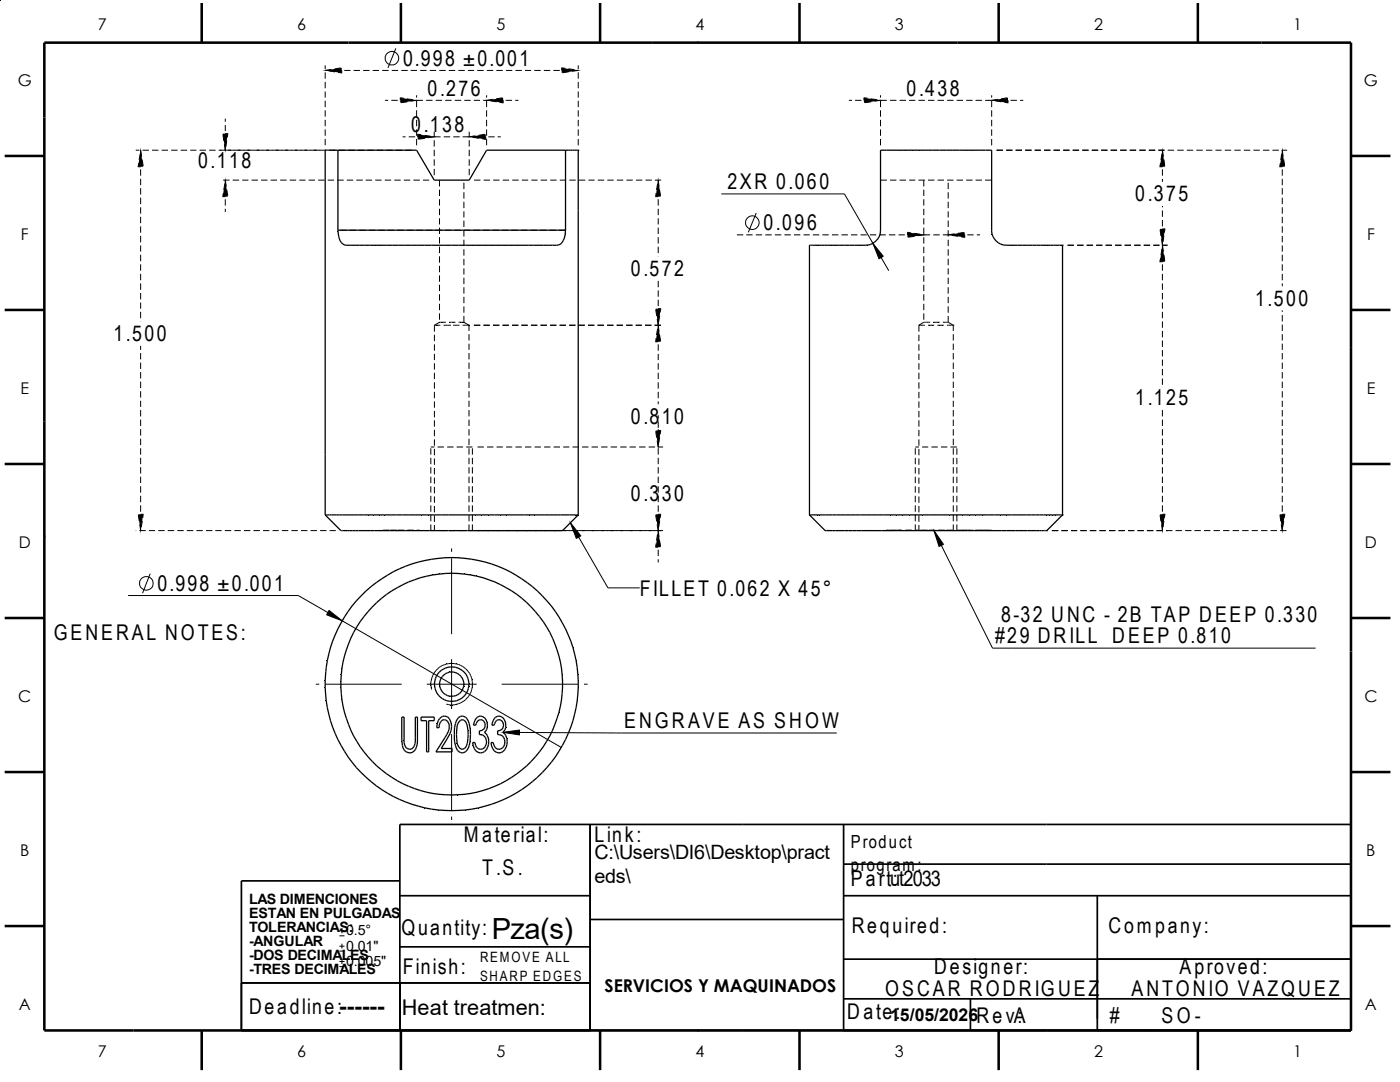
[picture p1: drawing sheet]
<svg xmlns="http://www.w3.org/2000/svg" width="279mm" height="216mm" viewBox="0 0 279 216" stroke-linecap="round" stroke-linejoin="round" font-family="sans-serif">
<g fill="#000">
<path d="M64.9 14.1l3.3-.6v1.1zM64.3 14.1h.6zM64.3 14.1l.6-.1zM68.2 14.6h.1zM79.8 19.4l.1 .1zM112 13.4l.1 .1zM112.1 13.5l3.3 .6-3.3 .5zM115.4 14l.6 .1zM115.4 14.1h.6zM172.3 19.4l.1 .1zM172.3 19.4h.2zM27.5 33.4l.1-.1z"/>
<path d="M28.1 30l.5 3.3h-1zM28.1 29.4l-.1 .6zM28.1 29.4l.1 .6zM44.4 39.3v-.1zM45 35.9l.5 3.3h-1.1zM44.4 26.7h1.1l-.5 3.3zM45 30v.5zM44.9 30l.1 .5zM45 35.4l-.1 .5zM45 35.4v.5zM45.5 26.7l.1-.1zM79.9 19.5l3.2 .5-3.2 .5z"/>
<path d="M83.2 19.9l.5 .1zM83.1 20h.6zM83.3 26.7l.1 .1zM83.4 26.8l3.3 .5-3.3 .5zM86.7 27.2l.5 .1zM86.7 27.3h.5zM93.6 27.3l3.3-.5v1zM93.1 27.3l.5 .1zM93.1 27.3l.5-.1zM96.9 27.8l.1 .1zM97.1 20l3.3-.5v1zM96.6 20l.5 .1z"/>
<path d="M96.6 20l.5-.1zM100.4 20.5l.1 .1zM115.4 30v.1zM130.7 39.3l.2-.1zM131.4 35.9l.5 3.3h-1zM131.4 35.4l-.1 .5zM131.4 35.4v.5zM172.4 19.5l3.3 .5-3.3 .5zM175.7 19.9l.6 .1zM175.7 20h.6zM179.5 30v.1zM180.8 30v.1z"/>
<path d="M182.1 30v.1zM183.4 30v.1zM192.8 30v.1zM194.1 30v.1zM197.9 20l3.3-.5v1zM197.4 20h.5zM201.2 20.5l.1 .1zM231.4 33.4l.1-.1zM232 30l.5 3.3h-1zM232 29.4l-.1 .6zM232 29.4l.1 .6zM255.3 33.4l.1-.1z"/>
<path d="M255.9 30l.5 3.3h-1zM255.9 29.4l-.1 .6zM255.9 29.4l.1 .6zM67.4 46.2h.1zM67.4 46.7h.1zM67.5 47.2h.1zM67.6 47.7h.1zM68 48.5l.2-.1zM68.4 48.7l-.1 .1zM68.8 48.9l-.1 .1zM68.7 49l.1-.1zM74.8 48.9v.2z"/>
<path d="M75.9 48.9v.2zM94.2 48.9v.2zM95.6 48.9v.2zM96.9 48.9v.2zM98.2 48.9v.2zM99.5 48.9v.2zM100.8 48.9v.2zM102 48.9v.2zM103.2 48.9v.2zM111.4 48.9l.1 .1zM111.8 48.8v.1zM112 48.6l.1 .1z"/>
<path d="M112.2 48.3l.2 .1zM112.2 48.3l.1 .1zM112.4 48l.1 .1zM112.6 47.7h.1zM112.7 47.3h.1zM112.8 46.9h.1zM112.8 46.4h.1zM162.9 48.9v.2zM163.4 48.9v.2zM165.9 48.9v.2zM166.8 48.9v.2zM171.6 48.9v.2z"/>
<path d="M173.2 48.9v.1zM173.7 48.8l.1 .1zM174.2 48.6l2.1 2.5-.9 .5zM173.9 48l.4 .5zM173.9 48l.2 .6zM174.5 48.3l.1 .1zM174.9 48l.1 .1zM175.2 47.7l.1 .1zM175.4 51.6v.2zM175.6 46.9h.1zM175.7 46.4h.1zM176.3 51.1l.1 .1z"/>
<path d="M181 46.3l.1 .1zM181.1 46.4l3.3 .5-3.3 .5zM184.4 46.8l.6 .1zM184.4 46.9h.6zM189.2 46.9l3.3-.5v1zM188.7 46.9h.5zM188.7 46.9l.5-.1zM192.5 47.4l.1 .1zM197.8 46.2h.1zM197.9 46.7h.1zM198.3 47.8l.2-.1zM198.7 48.2l.1-.1z"/>
<path d="M199.2 48.4l-.1 .1zM199.6 48.7v.1zM200.3 48.9l-.1 .1zM202.1 48.9v.2zM208.4 48.9v.2zM209.1 48.9v.2zM211.8 48.9v.2zM211.9 48.9v.2zM231.4 52.3l.1-.1zM231.5 45.7h1l-.5 3.2zM232 48.9l.5 3.3h-1zM232 48.9v.6z"/>
<path d="M231.9 49l.1 .5zM232 48.4l-.1 .5zM232 48.4l.1 .5zM232.5 45.7l.1-.1zM130.7 68.3l.2-.1zM130.8 68.2l-.1 .1zM131.4 64.9l.5 3.3h-1zM130.9 61.6h1l-.5 3.3zM131.4 64.9v.5zM131.3 64.9l.1 .5zM131.4 64.3l-.1 .6zM131.4 64.3v.6z"/>
<path d="M131.9 61.6l.1-.1zM130.9 85.9h1l-.5 3.3zM131.4 89.2v.5zM131.3 89.2l.1 .5zM131.9 85.9l.1-.1zM27.6 102.6h1l-.5 3.3zM28.1 105.9v.6zM28 105.9l.1 .6zM28.6 102.5h.1zM28.6 102.6l.1-.1zM68.6 105.7v.2zM68.9 105.7v.2z"/>
<path d="M71 119.8l.1 .1zM72 118.8l.1 .1zM72.9 117.9h.1zM73.5 102.7v.2zM74 117v.1zM74.5 102.7v.2zM75 116.1l.1 .1zM75.6 105.7v.2zM75.6 102.7v.2zM76.1 119.3l.1 .1zM76.1 115.4l.1 .1zM76.6 105.7v.2z"/>
<path d="M76.8 102.7v.2zM77.3 114.6v.2zM78.1 117.8l.1 .1zM78.7 105.7v.2zM79.2 117.1l.1 .2zM79.8 105.7v.2zM80.3 116.5l.1 .2zM80.9 112.9v.1zM82.2 112.4v.1zM82.7 115.6v.1zM83.3 105.7v.2zM83.5 112v.1z"/>
<path d="M84.2 102.7v.2zM84.5 105.7v.2zM84.8 111.7v.1zM85.1 114.9v.1zM85.5 102.7v.2zM86.1 111.5v.1zM86.4 114.6v.1zM87.5 111.3v.1zM87.6 114.4v.2zM88.8 111.2v.1zM88.9 114.3v.1zM90.1 111.1v.2z"/>
<path d="M90.1 114.3v.1zM91.4 114.3v.1zM91.5 111.2v.1zM92.7 114.4v.2zM92.8 111.3v.1zM93.9 114.6v.1zM94.2 111.5l-.1 .1zM94.8 102.7v.2zM95.2 114.9v.1zM95.5 111.7v.1zM95.8 105.7v.2zM96.1 102.7v.2z"/>
<path d="M96.8 112v.1zM97 105.7v.2zM97.5 102.7v.2zM97.6 115.6v.1zM98.1 112.4v.1zM99.4 112.9v.1zM99.9 116.5v.2zM99.9 102.7v.2zM101.1 117.1l-.1 .2zM101.2 102.7v.2zM102.2 117.8l-.1 .1zM103 114.6v.2z"/>
<path d="M103.6 105.7v.2zM104.2 115.4l-.1 .1zM104.1 119.4l.1-.1zM104.6 105.7v.2zM105.3 116.1l-.1 .1zM105.7 102.7v.2zM106.3 117.1v-.1zM106.8 102.7v.2zM107.3 117.9h.1zM108.3 118.8l-.1 .1zM109.1 119.9l.2-.1zM113.8 104.3l2.1 2.6-.9 .5z"/>
<path d="M113.5 103.8l.3 .5zM113.5 103.8l.4 .5zM114.9 102.7v.2zM115 107.4v.2zM115.1 102.7v.2zM115.4 102.7v.2zM115.9 106.9h.1zM130.7 109.3l.2-.1zM130.9 102.6h1l-.5 3.3zM131.4 105.9l.5 3.3h-1zM131.4 105.9v.6zM131.3 105.9l.1 .6z"/>
<path d="M131.4 105.3l-.1 .6zM131.4 105.3v.6zM131.9 102.6l.1-.1zM161.6 102.7v.2zM163.1 102.7v.2zM163.5 102.7v.2zM164.7 105.7v.2zM165.1 105.7v.2zM165.4 105.7v.2zM165.8 105.7v.2zM172.8 105.7v.2zM173.8 105.7v.2z"/>
<path d="M177.6 102.7v.2zM178.9 102.7v.2zM180.2 102.7v.2zM181.5 102.7v.2zM182.8 102.7v.2zM184.1 102.7v.2zM184.3 105.7v.2zM185.5 105.7v.2zM186.4 105.9l1.9 2.7-.9 .5zM186.1 105.4l.2 .5zM186.1 105.4l.4 .4zM187.4 109.1v.1z"/>
<path d="M188.1 105.7v.2zM188.3 108.6h.1zM189.3 105.7v.2zM189.5 102.7v.2zM190.8 102.7v.2zM192.2 102.7v.2zM193.5 102.7v.2zM194.7 102.7v.2zM196 102.7v.2zM199.6 102.7v.2zM200.8 102.7v.2zM208.9 105.7v.2z"/>
<path d="M208.9 102.7v.2zM209.5 102.7v.2zM210.1 102.7v.2zM210.6 102.7v.2zM212 102.7v.2zM231.5 102.6h1l-.5 3.3zM232 105.9v.6zM231.9 105.9l.1 .6zM232.5 102.6l.1-.1zM255.4 102.6h1l-.5 3.3zM255.9 105.9v.6zM255.8 105.9l.1 .6z"/>
<path d="M256.4 102.6l.1-.1zM64.8 137.2h.1zM64.8 135.8h.1zM64.9 138.6l.1-.1zM64.9 138.5h.1zM64.9 134.5h.1zM65 139.9h.1zM65 133.1l.1 .1zM65.1 122.7h.1zM65.2 131.8h.1zM65.5 130.5h.1zM65.7 121.7v.1z"/>
<path d="M65.8 129.2h.2zM66.3 127.9h.1zM66.8 126.7h.1zM67.3 125.4l.1 .1zM67.9 135.9h.1zM67.9 137.2h.1zM67.9 124.2l.2 .1zM68 134.6h.1zM68 138.4h.1zM68.1 133.3h.1zM68.1 139.7h.1zM65.7 121.8l2.6 2.1-3.1-1.2z"/>
<path d="M68.3 123.9l.4 .3zM68.3 123.8l.4 .4zM68.3 132.1h.2zM68.6 123.1h.1zM68.6 130.9h.1zM69 129.6l.1 .1zM69.4 121.9l.1 .1zM69.4 128.4l.2 .1zM69.9 127.3h.1zM70.2 120.8l.1 .1zM70.5 126.1l.1 .1zM71.1 125l.1 .1z"/>
<path d="M71.8 124h.1zM72.5 122.9l.1 .1zM73.3 122h.1zM74.2 121l.1 .1zM75.1 120.1l.1 .1zM86.6 136.4h.1zM86.6 136.9h.1zM86.7 135.8l.1 .1zM86.7 137.4h.1zM86.8 135.3l.1 .1zM86.9 137.9h.1zM87 134.9l.1 .1z"/>
<path d="M87.1 138.3h.1zM87.1 138.4l.1-.1zM87.2 134.4l.1 .1zM87.5 138.7l-.1 .1zM87.6 134l.1 .1zM87.6 136.5h.1zM87.6 136.9h.2zM87.6 136.1h.2zM87.8 137.4l.1-.1zM87.8 135.6l.1 .1zM87.9 137.8l.2-.1zM87.9 135.3h.2z"/>
<path d="M87.9 135.2l.2 .1zM88 133.7l.1 .1zM88.3 139.4l-.1 .1zM88.2 138.2l.1-.1zM88.2 138.1h.1zM88.2 134.9l.1 .1zM88.4 133.4l.1 .1zM88.6 138.4l-.1 .1zM88.5 138.5l.1-.1zM88.5 134.6l.1 .1zM88.5 134.5l.1 .2zM88.7 139.6l-.1 .1z"/>
<path d="M88.9 133.2v.1zM88.9 138.6v.1zM88.9 134.3v.1zM89.3 138.8v.1zM89.3 134.1v.1zM89.4 133v.1zM89.7 139.9l-.1 .1zM89.7 138.9v.1zM89.7 134v.1zM89.9 133v.1zM90.1 133.9v.2zM90.1 138.9l.1 .2z"/>
<path d="M90.1 138.9v.2zM90.1 140v.1zM90.1 140l.1 .1zM90.4 133v.1zM90.6 134v.1zM90.6 138.9v.1zM90.6 139.9l.1 .1zM90.9 133v.1zM91 134.1v.1zM91 138.8v.1zM91.4 134.3v.1zM91.4 138.6v.1z"/>
<path d="M91.4 133.2v.1zM91.6 139.6l.1 .1zM91.8 134.5l-.1 .2zM91.7 138.4l.1 .1zM91.9 133.4l-.1 .1zM92 135l.1-.1zM92 138.1l.1 .1zM92 139.4l.1 .1zM92.2 135.3l.2-.1zM92.2 135.3h.2zM92.2 137.7l.2 .1zM92.3 133.7l-.1 .1z"/>
<path d="M92.4 135.7l.1-.1zM92.4 137.3l.1 .1zM92.5 139.1v.1zM92.5 136.1h.2zM92.5 136.9h.2zM92.6 136.5h.1zM92.6 134.1l.1-.1zM92.8 138.7l.1 .1zM93 134.4v.1zM93.1 138.3l.1 .1zM93.1 138.3h.1zM93.2 139.3l.1 .1z"/>
<path d="M93.3 133.6l-.1 .1zM93.2 135l.1-.1zM93.3 137.9h.1zM93.4 135.4l.1-.1zM93.5 137.4h.1zM93.5 135.9l.1-.1zM93.6 136.9h.1zM93.6 136.4h.1zM105.1 120.2l.1-.1zM106.1 121l-.1 .1zM106.8 122h.2zM107.7 123l.1-.1z"/>
<path d="M108.4 124h.1zM109.1 125.1l.1-.1zM109.7 126.2l.1-.1zM110 120.9l.1-.1zM110.4 127.3h-.1zM110.3 127.3h.1zM110.7 128.5l.2-.1zM110.8 122l.1-.1zM111.2 129.7l.1-.1zM111.5 123.1h.2zM111.5 130.9h.2zM112.1 139.7h.1z"/>
<path d="M112.1 133.3h.1zM112.2 138.4h.1zM112.2 134.6h.1zM112.2 124.3l.2-.1zM112.3 137.2h.1zM112.3 135.9h.1zM112.9 125.5l.1-.1zM113.4 126.7h.1zM113.9 127.9h.1zM114.3 129.2h.2zM114.7 130.5h.1zM115 131.8h.1z"/>
<path d="M115.2 133.2l.1-.1zM115.2 139.9h.1zM115.3 134.5h.1zM115.3 138.5l.1 .1zM115.4 135.8h.1zM115.4 137.2h.1zM65.2 141.2h.1zM65.5 142.5h.1zM65.8 143.8h.2zM66.3 145.1h.1zM66.8 146.4l.1-.1zM67.3 147.6h.1z"/>
<path d="M67.9 148.8h.2zM68.3 140.9h.2zM68.6 150l.1-.1zM68.6 142.2h.1zM69 143.4l.1-.1zM69.4 144.6l.2-.1zM69.9 145.8l.1-.1zM70.3 152.1l-.1 .1zM71.1 153.2h-.1zM71.1 148l.1-.1zM72.1 154.1l-.1 .1zM72.5 150.1l.1-.1z"/>
<path d="M73 155.1l-.1 .1zM73.3 151.1l.1-.1zM74.3 151.9l-.1 .1zM75.1 156.8l-.1 .1zM75.2 152.8l-.1 .1zM76.2 153.6l-.1 .1zM76.1 153.7l.1-.1zM76.2 157.6h-.1zM77.1 154.4v.1zM77.3 158.3v.1zM78.2 155.1l-.1 .1zM78.5 158.9l-.1 .1z"/>
<path d="M79.3 155.8l-.1 .1zM79.7 159.5v.1zM80.1 148h.1zM80.3 149.3l.1-.1zM80.5 147.8h.1zM80.6 148.5h.1zM80.7 148.9h.2zM81 150l-.1 .1zM80.9 149.3l.1-.1zM81.4 149.4l-.1 .1zM81.4 150.2v.1zM81.4 150.2l-.1 .1z"/>
<path d="M81.5 156.9v.1zM82.3 149.4v.1zM82.3 150.2v.1zM82.5 149.1h.2zM82.6 149.9l.1 .1zM82.7 148.7l.1 .1zM82.7 157.4v.1zM82.9 147.7h.1zM82.9 149.5l.1 .1zM83.1 149.1h.1zM83.3 148.5h.1zM83.3 147.9h.1z"/>
<path d="M83.9 157.7v.2zM85.1 158.1v.1zM87.1 144.4h.1zM87.4 143.7h.1zM87.6 158.5v.1zM87.5 144.7h.2zM87.6 143.3l.1 .1zM87.8 144.1v.1zM87.9 143.9l.1 .1zM87.9 143l.1 .1zM88.1 143.7l.1 .1zM88.3 142.8v.2z"/>
<path d="M88.4 143.5v.1zM88.3 143.6h.1zM88.9 158.6v.1zM89 143.6l-.1 .1zM89.1 142.8l-.1 .2zM89.2 146.6v.1zM89.2 143.8l.1-.1zM89.3 143.7l-.1 .1zM89.5 143l-.1 .1zM89.4 144l.1-.1zM89.5 146l.1 .1zM89.6 143.3h.1z"/>
<path d="M89.6 145.5l.1 .1zM89.6 144.5l.1-.1zM89.8 143.6h.1zM89.8 146.4l.1 .1zM90 144.3l.2-.1zM90 144.3h.2zM90 145.7l.2 .1zM90.1 158.6v.1zM90.1 158.6l.1 .1zM90.6 147.3h.1zM90.6 145.8h.1zM90.6 148h.1z"/>
<path d="M90.6 145.1h.1zM90.8 148.8l.1-.1zM90.8 144.4h.1zM90.9 149.3h.2zM90.9 143.8l.2 .1zM91 145.7h.1zM91 147.4h.1zM91.1 144.8l.1 .1zM91.1 148.3h.1zM91.2 143.3l.1 .1zM91.2 144.4h.2zM91.2 148.7h.2z"/>
<path d="M91.4 158.6v.1zM91.4 144l.2 .1zM91.4 149.1h.2zM91.6 150l-.1 .1zM91.5 143l.1 .1zM91.7 149.4v-.1zM91.7 149.3v.1zM91.8 143.6l.1 .2zM91.9 150.2v.1zM91.9 150.2l-.1 .1zM91.8 142.8l.1 .2zM91.9 142.8v.2z"/>
<path d="M92 149.4l-.1 .2zM92.6 143.6l-.1 .1zM92.6 142.8v.2zM92.7 142.8l-.1 .2zM92.6 150.2l.1 .1zM92.6 150.2v.1zM92.7 158.5v.1zM92.7 149.4l.1 .1zM92.8 143.7v.1zM93 143l-.1 .1zM92.9 150l.1 .1zM93 144v.1z"/>
<path d="M93 144.1v-.1zM93 149l.1 .1zM93.1 144.4h.2zM93.1 148.7h.2zM93.2 143.4l.1-.1zM93.2 149.7l.1 .1zM93.3 144.9l.1-.1zM93.4 147.3l.1 .1zM93.4 145.7h.1zM93.5 143.9l.1-.1zM93.6 144.4h.2zM93.6 148.7l.2 .1z"/>
<path d="M93.8 148h.1zM93.9 145.5h.1zM93.9 147.3h.1zM94.3 148.8h.1zM94.5 144.2h.1zM94.5 149.4h.2zM94.6 143.8h.1zM94.8 148.8l.1-.1zM95 149.8l-.1 .1zM94.9 143.3l.1 .1zM95.2 158.1v.1zM95.1 144l.1 .1z"/>
<path d="M95.1 143l.1 .1zM95.2 143v.1zM95.2 149.4l.1-.1zM95.3 143.7l.1 .1zM95.4 150.1l-.1 .1zM95.5 142.8v.2zM95.5 149.4v.2zM95.6 143.6v.1zM95.5 143.6l.1 .1zM96 146.5v.1zM96.2 145.8v.1zM96.3 143.6v.1z"/>
<path d="M96.3 149.4l.1 .2zM96.4 142.9v.1zM96.4 150.2v.1zM96.4 146.6v.1zM96.4 157.7v.2zM96.6 143.8l-.1 .1zM96.5 143.9l.1-.1zM96.6 145.5h.1zM96.7 146.8l-.1 .1zM96.6 146.9l.1-.1zM96.6 149.2l.1 .2zM96.7 143.3l.1-.1z"/>
<path d="M96.7 143.3l.2-.1zM96.7 149.9l.1 .1zM96.8 145.1l.1 .1zM96.8 144.3l.1-.1zM96.9 144.2l-.1 .1zM96.9 148.9l.1 .1zM96.9 147.2h.1zM97 147.1l-.1 .1zM96.9 145.9l.1 .1zM97 143.6h.1zM97.1 146.3l-.1 .1zM97 146.4l.2-.1z"/>
<path d="M97 148.5h.2zM97 147.6h.2zM97.1 149.6l.1 .1zM97.1 145.6h.1zM97.2 144.1h.1zM97.2 145.2h.2zM97.3 149.1h.2zM97.3 149.1l.2 .1zM97.5 147.4h.1zM97.5 148.5l.1 .1zM97.6 157.4v.1zM98.1 144.2h.2z"/>
<path d="M98.2 149.4h.1zM98.3 143.8h.1zM98.3 143.7l.1 .1zM98.5 148.8l.1-.1zM98.6 143.3v.1zM98.6 149.8v.1zM98.5 149.9l.1-.1zM98.6 144.3l.1 .1zM98.8 156.9v.1zM98.8 144l.1 .1zM98.8 143l.1 .1zM99 149.3l-.1 .1z"/>
<path d="M99 143.7l.1 .1zM98.9 143.8h.2zM99.1 150.1l-.1 .1zM99.2 149.4l-.1 .2zM99.1 142.8l.1 .2zM99.2 142.8v.2zM99.2 143.6l.1 .1zM99.7 146.5v.1zM99.8 145.8l.1 .1zM99.9 143.6v.1zM99.9 149.4l.1 .2zM100 146.6v.1z"/>
<path d="M100 142.9v.1zM100.1 142.9l-.1 .1zM100 150.2l.1 .1zM100.2 143.9l.1-.1zM100.2 145.5h.1zM100.2 145.5h.2zM100.3 149.2l.1 .2zM100.3 149.2l.1 .1zM100.4 146.8l-.1 .1zM100.4 146.1l3.3-.4v.9zM99.8 146.1l.6 .1zM99.8 146.1l.6-.1z"/>
<path d="M100.4 143.3l.1-.1zM100.4 149.9l.1 .1zM100.4 145.1l.1 .1zM100.4 144.3l.1-.1zM100.5 148.9l.1 .1zM100.5 148.9l.2 .1zM100.5 147.2h.2zM100.5 147.2l.2-.1zM100.6 159.5v.1zM100.6 145.9l.1 .1zM100.7 143.6h.1zM100.8 146.3l-.1 .1z"/>
<path d="M100.7 149.6l.1 .1zM100.7 148.5h.1zM100.7 147.6h.1zM100.9 144.1h.1zM100.9 145.2h.1zM101 149.1h.1zM101 149.1l.1 .1zM101 155.8l.1 .1zM101.2 148.5h.1zM101.8 158.9l.1 .1zM102.1 155.1l.1 .1zM103 158.3v.1z"/>
<path d="M103.2 154.4v.1zM103.6 145.6l.2-.1zM103.8 145.5l-.1 .2zM103.7 146.6l.1 .2zM104.1 157.6h.1zM104.1 153.6l.1 .2zM104.1 153.6l.1 .1zM105.1 152.8l.1 .1zM105.2 156.8l.1 .1zM106 151.9l.1 .1zM106.8 151l.2 .1zM107.3 155.1l.1 .1z"/>
<path d="M107.7 150l.1 .1zM108.2 154.1l.1 .1zM109.1 147.9l.1 .1zM109.1 153.2h.2zM110 152.1l.1 .1zM110.7 144.5l.2 .1zM111.2 143.3l.1 .1zM111.5 149.9l.2 .1zM111.5 142.2h.2zM112.2 148.8h.2zM112.9 147.6h.1zM113.4 146.3l.1 .1z"/>
<path d="M113.9 145.1h.1zM114.3 143.8h.2zM114.7 142.5h.1zM115 141.2h.1zM80.9 160v.1zM82.2 160.5v.1zM83.5 160.9v.1zM84.8 161.2v.1zM86.1 161.5v.1zM87.5 161.6v.2zM88.8 161.7v.1zM90.1 161.8l.1 .1z"/>
<path d="M90.1 161.8v.1zM91.5 161.7v.1zM92.8 161.6v.2zM94.1 161.5l.1 .1zM95.5 161.2v.1zM96.8 160.9v.1zM98.1 160.5v.1zM99.4 160v.1z"/>
</g>
<g fill="none" stroke="#000" stroke-width=".2">
<path d="M64.9 13v.8M64.9 14.4v1.3M64.9 16.3v1.3M64.9 18.2v1.3M65.6 14.1l1.2 .3M66.1 13.8l-1.2 .3h1.3M66.8 14.1h1.3M68 13.5l-1.2 .3M68.2 14v.6l-.7-.2M68.7 14.1h1.2M70.6 14.1h1.2M72.5 14.1h1.2"/>
<path d="M74.4 14.1h1.2M76.3 14.1h1.3M78.2 14.1h1.3M79 9.7l-1.6 3.8M80.1 14.1h1.3M80.6 19.6l-.7-.1v.6M81.2 19.7l1.3 .2M82 14.1h1.2M83.1 19v.5M83.9 14.1h1.2M85.8 14.1h1.2M87.7 14.1h1.2"/>
<path d="M89.6 14.1h1.2M91.5 14.1h1.3M93.4 14.1h1.2M95.2 14.1h1.3M97.1 19v.5M97.2 14.1h1.2M98.4 19.8l-1.3 .2M99.1 14.1h1.2M100.2 19.5l-1.2 .2M100.4 20v.5l-.7-.1M101 14.1h1.2M102.9 14.1h1.2"/>
<path d="M104.8 14.1h1.2M106.6 14.1h1.3M108.5 14.1h1.3M110.4 14.1h1.3M112.4 14.1h1.2M112.8 13.6l-.7-.1v.6M113.5 13.7l1.2 .2M113.5 14.3l-1.2 .2M114.3 14.1h1.1M115.3 14l.1 .1M115.4 13v.8M115.4 14.4v1.3"/>
<path d="M115.4 16.3v1.3M115.4 18.2v1.3M115.4 14.1l-1.3 .1M173.1 19.6l-.7-.1v.6M173.8 19.7l1.2 .2M175.7 19v.5M197.9 19v.5M199.1 19.8l-1.2 .2M201 19.5l-1.2 .2M201.2 20v.5l-.7-.1M27.1 30h.7M27.7 32.6l-.1 .7h.5"/>
<path d="M28 30.7l-.2 1.2M28.1 31.2v-1.2l.2 1.2M28.1 31.9v1.2M28.1 33.8v1.3M28.1 35.7v1.3M28.1 37.5v1.3M28.1 39.5v1.2M28.4 31.8l.2 1.3M28.4 30h1.3M30.4 30h1.2M32.3 30h1.2M34.2 30h1.2"/>
<path d="M36.1 30h1.2M38 30h1.2M39.8 30h1.3M41.7 30h1.3M43.6 30h21.5M44.5 26.8l.2 1.3M44.5 35.9h1.3M44.6 38.5l-.2 .7h.6M44.9 36.7l-.2 1.2M44.9 26.7h.6l-.1 .7M45 23.7v.6M45 24.9v1.3"/>
<path d="M45 26.8v1.3M45 28.7v1.3l-.2-1.3M45 37.2v-1.3l.2 1.3M45 37.8v1.3M45 39.8v1.2M45.3 28l-.2 1.3M45.3 37.8l.2 1.3M46.4 35.9h1.3M48.3 35.9h1.3M50.2 35.9h1.3M52.1 35.9h1.3M54 35.9h1.3"/>
<path d="M55.9 35.9h1.3M57.8 35.9h1.3M59.7 35.9h1.3M61.6 35.9h1.3M63.5 35.9h1.3M64.9 20.1v1.3M64.9 22v1.3M64.9 23.9v1.3M64.9 25.8v1.3M64.9 27.7v1.3M65.4 35.9h1.3M65.7 30h1.3"/>
<path d="M67.3 35.9h1.3M67.6 30h1.3M69.2 35.9h1.3M69.5 30h1.3M71.1 35.9h1.3M71.4 30h1.3M73 35.9h1.3M73.3 30h1.3M74.9 35.9h1.3M75.2 30h1.3M76.8 35.9h1.3M76.8 20h.7"/>
<path d="M77.1 30h1.3M78.1 20h1.3M78.7 35.9h1.3M79 30h1.3M80 20h1.3M80.3 27.3h.6M80.6 35.9h1.3M80.9 30h1.3M81.3 20.3l-1.2 .2M81.6 27.3h1.2M81.9 20h2.5M82.5 35.9h1.3"/>
<path d="M83.1 20.1v1.3M83.1 22v1.3M83.1 23.9v1.3M83.1 25.8v1.3M83.1 27.7v1.3M83.1 20l-1.2 .2M83.5 27.3h1.3M84.1 26.9l-.7-.1v.5M84.4 35.9h1.2M84.7 27l1.2 .2M84.8 27.6l-1.3 .2M85 20h1.3"/>
<path d="M85.4 27.3h2.5M86.6 27.3l-1.2 .2M86.7 26.3v1M86.7 28v1.3M86.7 29.9v1.3M86.7 31.8v1.3M86.7 33.7v1.3M87 20h1.2M87.7 35.9v1.3M87.7 37.8v1.3M87.7 39.8v1.2M88.6 27.3h1.2"/>
<path d="M88.9 20h1.2M90.5 27.3h1.2M90.8 20h1.2M92.3 27.3h2.6M92.6 36.4v1.3M92.6 38.4v1.2M92.7 20h1.2M93.6 26.3v1M93.6 28v1.3M93.6 29.9v1.3M93.6 31.8v1.3M93.6 33.7v1.3"/>
<path d="M94.3 27.4l1.3 .2M94.6 20h1.2M94.6 35.9h1.3M94.9 27.1l-1.3 .2M95.5 27.3h1.3M96.4 20h2M96.5 35.9h1.3M96.8 26.8l-1.3 .2M96.9 27.3v.5l-.7-.1M97.1 20.1v1.3M97.1 22v1.3M97.1 23.9v1.3"/>
<path d="M97.1 25.8v1.3M97.1 27.7v1.3M97.5 27.3h1.2M97.8 20.1l1.3 .2M98.4 35.9h1.3M99 20h1.3M99.3 27.3h.6M100.3 35.9h1.3M100.9 20h1.3M102.2 35.9h1.3M102.8 20h.7M104.1 35.9h1.3"/>
<path d="M106 35.9h1.3M107.9 35.9h1.3M109.8 35.9h1.3M111.7 35.9h1.3M113.6 35.9h1.3M115.4 20.1v1.3M115.4 22v1.3M115.4 23.9v1.3M115.4 25.8v1.3M115.4 27.7v1.3M115.5 35.9h1.3M117.4 35.9h1.3"/>
<path d="M119.3 35.9h1.3M121.2 35.9h1.3M123.1 35.9h1.3M125 35.9h1.3M126.9 35.9h1.3M128.8 35.9h1.3M130.7 35.9h1.3M130.9 38.5v.7h.5M131.2 36.7l-.2 1.2M131.4 35.9v1.3M131.4 37.8v1.3M131.4 39.8v1.2"/>
<path d="M131.4 35.9l.1 1.3M131.4 35.9l-.1 .1M131.6 37.8l.2 1.3M144 38.7h24.5l5.7 9.9M169.4 20h.7M170.6 20h1.3M172.6 20h1.2M173.9 20.3l-1.3 .2M174.5 20h2.5M175.7 35.9h1.3M175.7 20.1v1.3M175.7 22v1.3"/>
<path d="M175.7 23.9v1.3M175.7 25.8v1.3M175.7 27.7v1.3M175.7 20l-1.2 .2M177.6 35.9h1.3M177.6 20h1.3M179.5 35.9h1.3M179.5 20h1.3M181.4 35.9h1.3M181.4 20h1.3M183.3 35.9h1.3M183.3 20h1.3"/>
<path d="M184.4 35.9v1.3M184.4 37.8v1.3M184.4 39.8v1.2M185.2 35.9h1.3M185.2 20h1.3M187.1 35.9h1.3M187.1 20h1.3M189 35.9h1.3M189 20h1.3M189.2 36.4v1.3M189.2 38.4v1.2M190.9 35.9h1.3"/>
<path d="M190.9 20h1.3M192.8 35.9h1.3M192.8 20h1.3M194.7 35.9h1.3M194.7 20h1.3M196.6 35.9h1.3M196.6 20h2.6M197.9 20.1v1.3M197.9 22v1.3M197.9 23.9v1.3M197.9 25.8v1.3M197.9 27.7v1.3"/>
<path d="M198.6 20.1l1.3 .2M198.9 30h1.3M199.8 20h1.2M200.8 30h1.3M201.7 20h1.2M202.7 30h1.3M203.6 20h.6M204.6 30h1.3M206.5 30h1.2M208.4 30h1.2M210.3 30h1.2M212.2 30h1.2"/>
<path d="M214.1 30h1.2M216 30h1.3M217.9 30h1.3M219.8 30h1.2M221.7 30h1.2M223.6 30h1.2M225.5 30h1.2M227.4 30h1.2M229.3 30h1.2M231.2 30h1.2M231.6 32.6l-.1 .7h.5M231.9 30.7l-.2 1.2"/>
<path d="M232 31.2v-1.2l.2 1.2M232 31.9v1.2M232 33.8v1.3M232 35.7v.6M232.3 31.8l.2 1.3M233 30h1.3M234.9 30h1.3M236.9 30h1.2M238.8 30h1.2M240.7 30h1.2M242.6 30h1.2M244.4 30h1.3"/>
<path d="M246.3 30h1.3M248.2 30h1.3M250.1 30h1.3M252.1 30h1.2M254 30h1.2M255.5 32.6l-.1 .7h.5M255.8 30.7l-.2 1.2M255.8 30h1.1M255.9 31.2v-1.2l.2 1.2M255.9 31.9v1.2M255.9 33.8v1.3M255.9 35.7v1.3"/>
<path d="M255.9 37.5v1.3M255.9 39.5v1.2M256.2 31.8l.2 1.3M28.1 41.4v1.2M28.1 43.3v1.2M28.1 45.2v1.2M28.1 47.1v1.2M28.1 49v1.2M28.1 50.8v1.3M28.1 52.7v1.3M28.1 54.7v1.2M28.1 56.6v1.2"/>
<path d="M28.1 58.5v1.2M45 41.7v.6M67.9 45.9h1.3M69.8 45.9h1.3M71.7 45.9h1.3M73.6 45.9h1.3M75.5 45.9h1.3M77.4 45.9h1.3M79.3 45.9h1.3M81.2 45.9h1.3M83.1 45.9h1.3M85 45.9h1.3"/>
<path d="M86.9 45.9h1.3M87.7 41.7v1.2M87.7 43.6v1.2M87.7 45.4v1.3M87.7 47.3v1.3M87.7 49.2v1.3M87.7 51.1v1.3M87.7 53v1.3M87.7 54.9v1.3M87.7 56.8v1.3M87.7 58.7v1.3M88.8 45.9h1.2"/>
<path d="M90.7 45.9h1.2M92.6 40.3v1.2M92.6 42.2v1.2M92.6 44v1.3M92.6 47.8v1.3M92.6 49.7v1.3M92.6 51.6v1.3M92.6 53.6v1.2M92.6 55.4v1.3M92.6 57.3v1.3M92.6 59.2v1.3M93.9 45.9h-1.3v1.3"/>
<path d="M94.5 45.9h1.3M96.4 45.9h1.3M98.3 45.9h1.3M100.2 45.9h1.2M102.1 45.9h1.2M104 45.9h1.2M105.9 45.9h1.2M107.8 45.9h1.3M109.7 45.9h1.3M111.6 45.9h1.3M131.4 41.7v1.2M131.4 43.6v1.2"/>
<path d="M131.4 45.4v1.3M131.4 47.3v1.3M131.4 49.2v1.3M131.4 51.1v.1M131.4 56v1.3M131.4 58v1.2M131.4 59.8v1.3M147.1 46.9h1.2M148.9 46.9h1.3M150.8 46.9h1.3M150.9 42.5l-1.5 3.9M152.7 46.9h1.3"/>
<path d="M154.6 46.9h1.3M156.5 46.9h1.3M158.5 46.9h1.2M160.4 46.9h1.2M162.2 46.9h1.3M164.1 46.9h1.3M166 46.9h1.3M167.9 46.9h1.3M169.8 46.9h1.3M171.7 46.9h1.3M173.6 46.9h1.3M174.2 48.6l3.2 5.4"/>
<path d="M174.2 48.6l2.1 2.5-.9 .5zM175.5 46.9h1.3M177.4 46.9h1.3M179.3 46.9h1.3M181.2 46.9h1.3M181.8 46.5l-.7-.1v.5M182.4 46.6l1.3 .1M182.5 47.2l-1.2 .1M183.1 46.9h2.5M184.4 41.7v1.2M184.4 43.6v1.2M184.4 45.4v1.3"/>
<path d="M184.4 47.3v1.3M184.4 49.2v1.3M184.4 51.1v1.3M184.4 53v1.3M184.4 54.9v1.3M184.4 56.8v1.3M184.4 58.7v1.3M184.4 46.9l-1.3 .1M186.3 46.9h1.2M188.2 46.9h2.3M189.2 40.3v1.2M189.2 42.2v1.2"/>
<path d="M189.2 44v1.3M189.2 45.9v1.3M189.2 47.8v1.3M189.2 49.7v1.3M189.2 51.6v1.3M189.2 53.6v1.2M189.2 55.4v1.3M189.2 57.3v1.3M189.2 59.2v1.3M189.9 46.9l1.3 .3M190.5 46.7l-1.3 .2M191.1 46.9h1.3"/>
<path d="M192.4 46.4l-1.3 .2M192.5 46.8v.6l-.7-.2M193 46.9h1.3M194.9 46.9h.7M213.1 48.9h1.2M215 48.9h1.2M216.9 48.9h1.2M218.8 48.9h1.2M220.6 48.9h1.3M222.5 48.9h1.3M224.5 48.9h1.2M226.4 48.9h1.2"/>
<path d="M228.3 48.9h1.2M230.2 48.9h1.2M231.5 45.8l.2 1.3M231.6 51.5l-.1 .7h.5M231.8 47.7l.4 2.5M231.9 49.7l-.2 1.2M231.9 45.7h.6l-.1 .7M232 41.1v.3M232 42v1.3M232 43.9v1.3M232 45.8v1.3M232 47.7v2.5"/>
<path d="M232 50.8v1.3M232 52.7v1.3M232 54.7v1.2M232 56.6v1.2M232 58.5v1.2M232 48.9h1M232.3 47l-.2 1.3M232.3 50.8l.2 1.3M255.9 41.4v1.2M255.9 43.3v1.2M255.9 45.2v1.2M255.9 47.1v1.2"/>
<path d="M255.9 49v1.2M255.9 50.8v1.3M255.9 52.7v1.3M255.9 54.7v1.2M255.9 56.6v.5M28.1 60.4v1.2M28.1 62.2v1.3M28.1 64.1v.1M28.1 69v.8M28.1 70.4v1.3M28.1 72.3v1.3M28.1 74.3v1.2"/>
<path d="M28.1 76.2v1.2M28.1 78.1v1.2M28.1 80v1.2M86.7 64.9v1.3M86.7 66.8v1.3M86.7 68.7v1.3M86.7 70.6v1.2M86.7 72.5v1.2M86.7 74.4v1.2M86.7 76.3v1.3M86.7 78.2v1.3M86.7 64.9h1.2"/>
<path d="M87.7 60.6v1.3M87.7 62.5v1.3M88.5 64.9h1.3M89 64.3h-1.3l-1 .6M89.6 64.3h1.3M89.8 64.9h.1M90.4 64.9h1.3M91.5 64.3h1.1M92.3 64.9h1.3M92.6 64.3l1 .6M92.6 61.1v1.3M92.6 63v1.3"/>
<path d="M93.6 64.9h.1M93.6 64.9v1.1M93.6 66.7v1.2M93.6 68.6v1.2M93.6 70.4v1.3M93.6 72.3v1.3M93.6 74.3v1.2M93.6 76.2v1.2M93.6 78.1v1.2M93.6 80v1.2M94.6 64.9h1.2M96.5 64.9h1.2"/>
<path d="M98.4 64.9h1.3M100.3 64.9h1.3M102.2 64.9h1.3M104.1 64.9h1.2M106 64.9h1.2M107.9 64.9h1.2M109.8 64.9h1.2M111.7 64.9h1.2M113.6 64.9h1.3M115.5 64.9h1.2M117.3 64.9h1.3M119.3 64.9h1.2"/>
<path d="M121.2 64.9h1.2M123.1 64.9h1.2M125 64.9h1.2M126.9 64.9h1.2M128.7 64.9h1.3M130.6 64.9h1.3M130.9 61.8l.2 1.2M130.9 67.5v.7h.5M131.1 63.7l.3 1.2M131.2 65.6l-.2 1.2M131.3 61.6h.6l-.2 .7M131.4 61.7v1.3"/>
<path d="M131.4 63.6v2.6M131.4 66.8v1.3M131.4 68.7v1.3M131.4 70.6v1.2M131.4 72.5v1.2M131.4 74.4v1.2M131.4 76.3v1.3M131.4 78.2v1.3M131.4 64.9l.1 1.3M131.4 64.9l-.1 .1M131.6 66.8l.2 1.2M131.7 62.9l-.3 1.3"/>
<path d="M183.4 64.9h.1M183.4 64.9v1.3M183.4 66.8v1.3M183.4 68.7v1.3M183.4 70.6v1.2M183.4 72.5v1.2M183.4 74.4v1.2M183.4 76.3v1.3M183.4 78.2v1.3M183.4 64.9h1.2M184.4 60.6v1.3M184.4 62.5v1.3"/>
<path d="M185.2 64.9h1.2M185.6 64.3h-1.2l-1 .6M186.3 64.3h1.2M187.1 64.9h1.2M188.2 64.3h1M189 64.9h1.2M189.2 64.3l1 .6M189.2 61.1v1.3M189.2 63v1.3M190.2 64.9h.1M190.2 64.9v1.1M190.2 66.7v1.2"/>
<path d="M190.2 68.6v1.2M190.2 70.4v1.3M190.2 72.3v1.3M190.2 74.3v1.2M190.2 76.2v1.2M190.2 78.1v1.2M190.2 80v1.2M232 60.4v1.2M232 62.2v1.3M232 64.1v1.3M232 66v1.3M232 67.9v1.3"/>
<path d="M232 69.8v1.3M232 71.8v1.2M232 73.6v1.3M232 75.5v1.3M255.9 61.9v.3M255.9 62.9v1.2M255.9 64.8v1.2M255.9 66.7v1.2M255.9 68.6v1.2M255.9 70.4v1.3M255.9 72.3v1.3M255.9 74.3v1.2"/>
<path d="M255.9 76.2v1.2M255.9 78.1v1.2M255.9 80v1.2M28.1 81.8v1.3M28.1 83.7v1.3M28.1 85.6v1.3M28.1 87.5v1.3M28.1 89.5v1.2M28.1 91.4v1.2M28.1 93.2v1.3M28.1 95.1v1.3M28.1 97v1.3"/>
<path d="M28.1 98.9v1.3M86 89.2h.7M86 89.5v1.2M86 91.4v1.2M86 93.2v1.3M86 95.1v1.3M86 97v1.3M86 98.9v1.3M86.7 80.1v1.3M86.7 82v1.3M86.7 83.9v1.2M86.7 85.8v1.2"/>
<path d="M86.7 87.7v1.2M86.7 89.6v1.2M86.7 91.5v1.3M86.7 93.4v1.3M86.7 95.3v1.2M86.7 97.2v1.2M86.7 99.1v1.2M87.3 89.2h1.3M89.2 89.2h1.3M91.1 89.2h1.3M93 89.2h1.3M93.6 81.8v1.3"/>
<path d="M93.6 83.7v1.3M93.6 85.6v1.3M93.6 87.5v1.3M93.6 89.5v1.2M93.6 91.4v1.2M93.6 93.2v1.3M93.6 95.1v1.3M93.6 97v1.3M93.6 98.9v1.3M94.3 89.5v1.2M94.3 91.4v1.2M94.3 93.2v1.3"/>
<path d="M94.3 95.1v1.3M94.3 97v1.3M94.3 98.9v1.3M95.3 89.2h1.3M97.2 89.2h1.3M99.1 89.2h1.3M101 89.2h1.2M102.9 89.2h1.2M104.8 89.2h1.2M106.7 89.2h1.2M108.6 89.2h1.3M110.5 89.2h1.3"/>
<path d="M112.4 89.2h1.2M114.3 89.2h1.2M116.2 89.2h1.2M118.1 89.2h1.2M120 89.2h1.2M121.9 89.2h1.2M123.8 89.2h1.3M125.6 89.2h1.3M127.6 89.2h1.2M129.5 89.2h1.2M130.9 86.1l.2 1.2M131.1 87.9l.3 1.3"/>
<path d="M131.3 85.9h.6l-.2 .7M131.4 89.2h.9M131.4 80.1v.5M131.4 82.8v.7M131.4 84.1v1.3M131.4 85.6v1.7M131.4 87.5v1.7M131.4 89.5v1.2M131.4 91.4v1.2M131.4 93.2v1.3M131.4 95.1v1.3M131.4 97v1.3"/>
<path d="M131.4 98.9v1.3M131.7 87.2l-.3 1.3M182.7 89.2h.7M182.7 89.5v1.2M182.7 91.4v1.2M182.7 93.2v1.3M182.7 95.1v1.3M182.7 97v1.3M182.7 98.9v1.3M183.4 80.1v1.3M183.4 82v1.3M183.4 83.9v1.2"/>
<path d="M183.4 85.8v1.2M183.4 87.7v1.2M183.4 89.6v1.2M183.4 91.5v1.3M183.4 93.4v1.3M183.4 95.3v1.2M183.4 97.2v1.2M183.4 99.1v1.2M184 89.2h1.3M185.9 89.2h1.3M187.8 89.2h1.3M189.7 89.2h1.3"/>
<path d="M190.2 81.8v1.3M190.2 83.7v1.3M190.2 85.6v1.3M190.2 87.5v1.3M190.2 89.5v1.2M190.2 91.4v1.2M190.2 93.2v1.3M190.2 95.1v1.3M190.2 97v1.3M190.2 98.9v1.3M191 89.5v1.2M191 91.4v1.2"/>
<path d="M191 93.2v1.3M191 95.1v1.3M191 97v1.3M191 98.9v1.3M232 81.8v1.3M232 83.7v1.3M232 85.6v1.3M232 87.5v1.3M232 89.5v1.2M232 91.4v1.2M232 93.2v1.3M232 95.1v1.3"/>
<path d="M232 97v1.3M232 98.9v1.3M255.9 81.8v1.3M255.9 83.7v1.3M255.9 85.6v1.3M255.9 87.5v1.3M255.9 89.5v1.2M255.9 91.4v1.2M255.9 93.2v1.3M255.9 95.1v1.3M255.9 97v1.3M255.9 98.9v1.3"/>
<path d="M25.6 118.8h33.9l8.8 5.1M27.1 105.9h.1M27.6 102.8l.2 1.2M27.8 105.9h1.3M27.9 104.6l.2 1.3M28.1 102.6h.5l-.1 .7M28.1 100.8v1.3M28.1 102.7v1.3M28.1 104.6v1.3M28.1 105.8v.1M28.4 103.9l-.2 1.3M29.7 105.9h1.2"/>
<path d="M30 114.5l-1.6 3.9M31.6 105.9h1.3M33.5 105.9h1.3M35.4 105.9h1.3M37.3 105.9h1.3M39.2 105.9h1.3M41.1 105.9h1.3M43 105.9h1.2M44.9 105.9h1.2M46.8 105.9h1.2M48.7 105.9h1.3M50.6 105.9h1.3"/>
<path d="M52.5 105.9h1.3M54.4 105.9h1.2M56.3 105.9h1.2M58.2 105.9h1.2M60.1 105.9h1.2M62 105.9h1.2M63.9 105.9h1.3M65.8 105.9h1.2M76.6 105.8v.1M77.1 105.8v.1M77.3 105.8v.1M77.5 105.8v.1"/>
<path d="M77.7 105.8l-1.3 .1M77.9 105.9h1.3M78.3 105.8v.1M78.4 105.8v.1M78.5 105.8v.1M78.6 105.8v.1M78.7 105.8v.1M79.4 105.8v.1M79.5 105.8v.1M79.9 105.8v.1M80.1 105.8v.1M80.5 105.8v.1"/>
<path d="M80.6 105.8l-1.2 .1M80.8 105.8v.1M81.3 105.8h1.2M81.4 105.8v.1M81.6 105.8v.1M81.7 105.8v.1M82 105.8v.1M82.9 105.8v.1M83.1 105.8v.1M83.2 105.8l.6 .1M83.6 105.8v.1M86 100.8v1.3"/>
<path d="M86 102.7v1.3M86 104.6v1.3M86.7 101v1.2M86.7 102.9v1.2M86.7 104.8v1.1M87.7 105.9h1.3M89.6 105.9h1.2M90.1 109.4v.7M90.1 111.4v15.1M91.5 105.9h1.3M93.4 105.9h38.9M93.6 100.8v1.3"/>
<path d="M93.6 102.7v1.3M93.6 104.6v1.3M94.3 100.8v1.3M94.3 102.7v1.3M94.3 104.6v1.3M113.8 104.3l7.5 13h6.4M113.8 104.3l2.1 2.6-.9 .5zM130.9 102.8l.2 1.2M130.9 108.5v.7h.5M131.1 104.6l.3 1.3M131.2 106.6l-.2 1.3M131.3 102.6h.6l-.2 .7"/>
<path d="M131.4 100.8v1.3M131.4 102.7v1.3M131.4 104.6v2.5M131.4 107.8v1.3M131.4 109.7v1.3M131.4 111.6v.6M131.4 105.9l.1 1.2M131.4 105.9l-.1 .1M131.6 107.8l.2 1.2M131.7 103.9l-.3 1.3M177 105.8v.1M177.3 105.8v.1"/>
<path d="M178.4 105.8v.1M178.5 105.8v.1M179.4 105.8h.1M179.4 105.8l-2.5 .1M179.5 105.8l.5 .1M179.5 105.8v.1M179.5 105.8h.1M181.8 105.8v.1M182 105.8l-1.3 .1M182.2 105.8v.1M182.6 105.8l.7 .1M182.7 100.8v1.3"/>
<path d="M182.7 102.7v1.3M182.7 104.6v1.3M183.4 101v1.2M183.4 102.9v1.2M183.4 104.8v1.1M183.9 105.8v.1M184.3 105.8v.1M184.7 105.8v.1M185.1 105.8l-1.5 .1M185.3 105.8v.1M185.5 105.8v.1M185.9 105.8v.1"/>
<path d="M186.4 105.8v.1M186.4 105.9l11.7 23.4h64.5M186.4 105.9l1.9 2.7-.9 .5zM186.6 105.8l-1.2 .1M186.8 105.9h.1M187.3 105.8h.1M187.3 105.8h1.3M187.3 105.8v.1M187.8 105.8v.1M188.9 105.8v.1M189.9 105.8v.1M190.1 105.8v.1"/>
<path d="M190.2 105.8l-1.3 .1M190.2 100.8v1.3M190.2 102.7v1.3M190.2 104.6v1.3M190.5 105.8v.1M191 100.8v1.3M191 102.7v1.3M191 104.6v1.3M191 105.8h1.5M191.2 105.8v.1M191.4 105.8v.1M191.6 105.8v.1"/>
<path d="M191.8 105.8v.1M192.3 105.8v.1M193.4 105.8v.1M193.5 105.8v.1M193.8 105.8v.1M193.8 105.8l-1.2 .1M193.9 105.9h.3M194.8 105.8v.1M195.1 105.8v.1M195.3 105.8v.1M195.5 105.8v.1M196 105.8v.1"/>
<path d="M196.2 105.8v.1M196.3 105.8v.1M197 105.8v.1M197.1 105.8v.1M197.4 105.8v.1M197.5 105.8l-2.9 .1M197.6 105.9h.3M197.6 105.8v.1M209.9 105.9h1.3M211.8 105.9h1.3M213.7 105.9h1.3M215.6 105.9h1.3"/>
<path d="M217.5 105.9h1.3M219.4 105.9h1.3M221.3 105.9h1.3M223.2 105.9h1.3M225.1 105.9h1.3M227 105.9h1.3M228.9 105.9h1.3M230.8 105.9h1.3M231.5 102.8l.2 1.2M231.8 104.6l.2 1.3v-1.3M231.9 102.6h.6l-.1 .7M232 100.8v1.3"/>
<path d="M232 102.7v1.3M232.3 103.9l-.2 1.3M232.7 105.9h1.3M234.6 105.9h1.3M236.5 105.9h1.3M238.4 105.9h1.2M240.3 105.9h1.3M242.2 105.9h1.3M244.1 105.9h1.3M246 105.9h1.3M247.9 105.9h1.3M249.8 105.9h1.2"/>
<path d="M251.7 105.9h1.2M253.6 105.9h1.2M255.4 102.8l.2 1.2M255.5 105.9h1.3M255.7 104.6l.2 1.3v-1.3M255.9 102.6h.5l-.1 .7M255.9 100.8v1.3M255.9 102.7v1.3M256.2 103.9l-.2 1.3M63 136.5h.7M65 136.5h15.2M65.7 121.8l2.6 2.1-3.1-1.2z"/>
<path d="M68.3 123.9l43.7 25.2M85.2 136.5h9.9M86.1 137.6a4.1 4.1 0 0 1 3.7-5.2 4.1 4.1 0 0 1 4.5 4.5 4.1 4.1 0 0 1-5.2 3.6M90.1 131.5v10M100.1 136.5h15.2M116.5 136.5h.8M90.1 146.5v15.2M100.4 146.1l66.6 .2M100.4 146.1l3.3-.4v.9zM90.1 162.9v.7M67.7 186.7h1M67.7 185.7h1"/>
<path d="M67.7 189.8h1M67.7 188.8h1M67.7 192.9h1M67.7 191.9h1M68.2 185.2v1M68.2 188.3v1M68.2 191.3v1.1"/>
<circle cx="78.2" cy="11.6" r="1.35"/>
<circle cx="150.1" cy="44.4" r="1.36"/>
<circle cx="29.2" cy="116.4" r="1.37"/>
</g>
<g fill="none" stroke="#000" stroke-width=".25">
<path d="M64.9 30h.1M64.9 30v72.7M64.9 30h18.2l3.6 5.9h6.9l3.5-5.9h18.3M67.4 30v15.9M112.9 30v15.9M115.4 30h.1M115.4 30v72.7M67.4 45.9h45.5M67.4 45.9a3.2 3.2 0 0 0 1.4 3h42.3a2.08 2.08 0 0 0 1.7-2l.1-1M212 48.9h.1M212 48.9v53.8M212 48.9h-11.1a2.98 2.98 0 0 1-3-2.7v-16.2h-22.2v15.9a3 3 0 0 1-3 3h-11.2v53.8"/>
<path d="M64.9 102.7l3.1 3.2h44.3l3.1-3.2M64.9 102.7h50.5M161.5 102.7l3.2 3.2h44.2M161.5 102.7h50.5M208.9 105.9h.1M212 102.7h.1M212 102.7l-3.1 3.2M80.2 143.1h.4v5.1a1.11 1.11 0 0 0 1.1 1.3 1.11 1.11 0 0 0 1.1-1.2l.1-5.2h.4v4.8a2 2 0 0 1-1.5 2.3 1.52 1.52 0 0 1-1.5-1.4zM84 143.1h2.7v.7h-1.1v6.2h-.5v-6.2h-1.1zM87.7 143.4a1.3 1.3 0 0 1 1.5-.4 1.3 1.3 0 0 1 .8 1.3 3.9 3.9 0 0 1-.8 3.2l-1.1 1.9h2.1v.6h-3.2l1.8-2.8a2.6 2.6 0 0 0 .4-3.4 .77 .77 0 0 0-1 0l-.4 .4-.2 1h-.4v-.8zM91.6 144.1l.3-.3a.84 .84 0 0 1 1.2 .6l.2 .5a7.8 7.8 0 0 1-.3 4.1l-.3 .4-.5 .1a1.81 1.81 0 0 1-1.1-2.1v-.8a4 4 0 0 1 .5-2.5zM91.6 143.1a1.24 1.24 0 0 1 1.9 .8 7.9 7.9 0 0 1-.3 5.8 1.17 1.17 0 0 1-1.2 .5 1.17 1.17 0 0 1-.9-.9 8.1 8.1 0 0 1 .2-5.9z"/>
<path d="M95 143.4a1.21 1.21 0 0 1 1.4-.5 1.21 1.21 0 0 1 .8 1.2 1.95 1.95 0 0 1-.5 2 2.52 2.52 0 0 1-.3 4.1 1.48 1.48 0 0 1-2-1.4l-.1-.6h.5a1.13 1.13 0 0 0 .9 1.3 1.13 1.13 0 0 0 1.3-1 1.41 1.41 0 0 0-1.3-1.9v-.8a1.14 1.14 0 0 0 1.1-1 1.14 1.14 0 0 0-.9-1.2 1.07 1.07 0 0 0-.9 1.1h-.5zM98.6 143.4a1.15 1.15 0 0 1 1.1-.5 1.15 1.15 0 0 1 1 .7 2 2 0 0 1-.3 2.5 2.52 2.52 0 0 1-.4 4.1 1.73 1.73 0 0 1-2-2h.4a1.18 1.18 0 0 0 1.5 1.2 1.52 1.52 0 0 0 .8-1.6 1.52 1.52 0 0 0-1.4-1.2v-.8a1.09 1.09 0 0 0 1.2-1.1 1.09 1.09 0 0 0-1.2-1l-.4 .4-.3 .6h-.4z"/>
<circle cx="90.1" cy="136.5" r="2.42"/>
<circle cx="90.2" cy="136.5" r="25.3"/>
<circle cx="90.2" cy="136.5" r="3.4"/>
<circle cx="90.2" cy="136.5" r="22.1"/>
</g>
<g fill="none" stroke="#000" stroke-width=".51">
<path d="M8.8 8.5h260.8v197.1h-260.8zM40.3 .6v7.9M80 .6v7.9M119.8 .6v7.9M159.6 .6v7.9M199.3 .6v7.9M239.1 .6v7.9M.9 31.1h7.9M269.6 31.1h7.9M.9 61.8h7.9M269.6 61.8h7.9M.9 92.6h7.9"/>
<path d="M269.6 92.6h7.9M269.6 107.1h.1M.9 123.3h7.9M269.6 123.3h7.9M.9 154.1h7.9M269.6 154.1h7.9M.9 184.8h7.9M269.6 184.8h7.9M40.3 205.6v7.9M80 205.6v7.9M119.8 205.6v7.9M159.6 205.6v7.9"/>
<path d="M199.3 205.6v7.9M239.1 205.6v7.9"/>
</g>
<g fill="none" stroke="#000" stroke-width=".34">
<path d="M79.8 175.8h-31.6v29.8h221.4v-41.1h-189.8v41.1M79.8 178.7h38M117.8 164.5v41.1M168.4 164.5v41.1M168.4 178.7h101.2M168.4 172.4h101.2M219 178.7v26.9M48.2 196.1h69.6M79.8 188.9h38M117.8 183.5h50.6M168.4 191.4h101.2M168.4 199.3h101.2"/>
<path d="M193.7 199.3v6.3"/>
</g>
<text font-size="5.8" x="98.2" y="187.4">Pza(s)</text>
<g font-size="4.3">
<text x="80.4" y="13.1">0.998 ±0.001</text>
<text x="85.3" y="19.1">0.276</text>
<text x="180.9" y="19.1">0.438</text>
<text x="82.1" y="26.4">0.138</text>
<text x="39.5" y="33.6">0.118</text>
<text x="145.2" y="37.8">2XR 0.060</text>
<text x="226.6" y="40.2">0.375</text>
<text x="152.4" y="45.9">0.096</text>
<text x="125.9" y="55.1">0.572</text>
<text x="250.5" y="61">1.500</text>
<text x="22.6" y="68.1">1.500</text>
<text x="226.6" y="80.8">1.125</text>
<text x="125.9" y="84.6">0.810</text>
<text x="125.9" y="99.9">0.330</text>
<text x="31.5" y="117.9">0.998 ±0.001</text>
<text x="127.7" y="118.8">FILLET 0.062 X 45°</text>
<text x="199.8" y="124.2">8-32 UNC - 2B TAP DEEP 0.330</text>
<text x="10.7" y="127.8">GENERAL NOTES:</text>
<text x="198.6" y="128.4">#29 DRILL DEEP 0.810</text>
<text x="124.6" y="145.3">ENGRAVE AS SHOW</text>
<text x="92.5" y="168.1">Material:</text>
<text x="118.7" y="168.1">Link:</text>
<text x="96.2" y="174.5">T.S.</text>
<text x="169.8" y="176.8">Part:ut2033</text>
<text x="80.1" y="186.6">Quantity:</text>
<text x="170" y="186.2">Required:</text>
<text x="221.2" y="186.2">Company:</text>
<text x="80.4" y="194.4">Finish:</text>
<text x="186.4" y="194.4">Designer:</text>
<text x="235.4" y="194.4">Aproved:</text>
<text x="49.7" y="202.3">Deadline:------</text>
<text x="80.2" y="202.5">Heat treatmen:</text>
<text x="169.1" y="203.4">Date:</text>
<text x="176.7" y="198.7">OSCAR RODRIGUEZ</text>
<text x="225.8" y="198.7">ANTONIO VAZQUEZ</text>
<text x="194.9" y="204.1">Rev:A</text>
<text x="221.5" y="204.1">#</text>
<text x="231.8" y="204.1">SO -</text>
</g>
<g font-size="3.9">
<text x="118.7" y="171.4">C:\Users\DI6\Desktop\pract</text>
<text x="118.7" y="176.3">eds\</text>
</g>
<g font-size="3.6">
<text x="169.8" y="173.7">program:</text>
<text x="169.8" y="169.2">Product</text>
</g>
<g font-size="3.5">
<text x="120.6" y="198">SERVICIOS Y MAQUINADOS</text>
<text x="177.7" y="203.7">15/05/2026</text>
</g>
<g font-size="3.2">
<text x="19.5" y="5.9">7</text>
<text x="59.3" y="5.9">6</text>
<text x="99.1" y="5.9">5</text>
<text x="138.8" y="5.9">4</text>
<text x="178.6" y="5.9">3</text>
<text x="218.4" y="5.9">2</text>
<text x="258.1" y="5.9">1</text>
<text x="3.6" y="17.1">G</text>
<text x="272.2" y="17.1">G</text>
<text x="4.1" y="47.9">F</text>
<text x="272.8" y="47.9">F</text>
<text x="4.1" y="78.6">E</text>
<text x="272.8" y="78.6">E</text>
<text x="3.7" y="109.3">D</text>
<text x="272.4" y="109.3">D</text>
<text x="3.6" y="140.1">C</text>
<text x="272.3" y="140.1">C</text>
<text x="4" y="170.8">B</text>
<text x="272.7" y="170.8">B</text>
<text x="3.8" y="201.5">A</text>
<text x="272.4" y="201.5">A</text>
<text x="19.5" y="210.9">7</text>
<text x="59.3" y="210.9">6</text>
<text x="99.1" y="210.9">5</text>
<text x="138.8" y="210.9">4</text>
<text x="178.6" y="210.9">3</text>
<text x="218.4" y="210.9">2</text>
<text x="258.1" y="210.9">1</text>
</g>
<g font-size="2.8">
<text x="49.7" y="183.2">ESTAN EN PULGADAS</text>
<text x="49.7" y="180.4">LAS DIMENCIONES</text>
<text x="49.7" y="191.6">-DOS DECIMALES</text>
<text x="49.7" y="188.8">-ANGULAR</text>
<text x="49.7" y="186">TOLERANCIAS:</text>
<text x="69.1" y="189.7">0.01&quot;</text>
<text x="69.1" y="186.6">0.5°</text>
<text x="95.8" y="192">REMOVE ALL</text>
<text x="49.7" y="194.4">-TRES DECIMALES</text>
<text x="69.1" y="192.8">0.005&quot;</text>
<text x="95.8" y="195.8">SHARP EDGES</text>
</g>
</svg>
